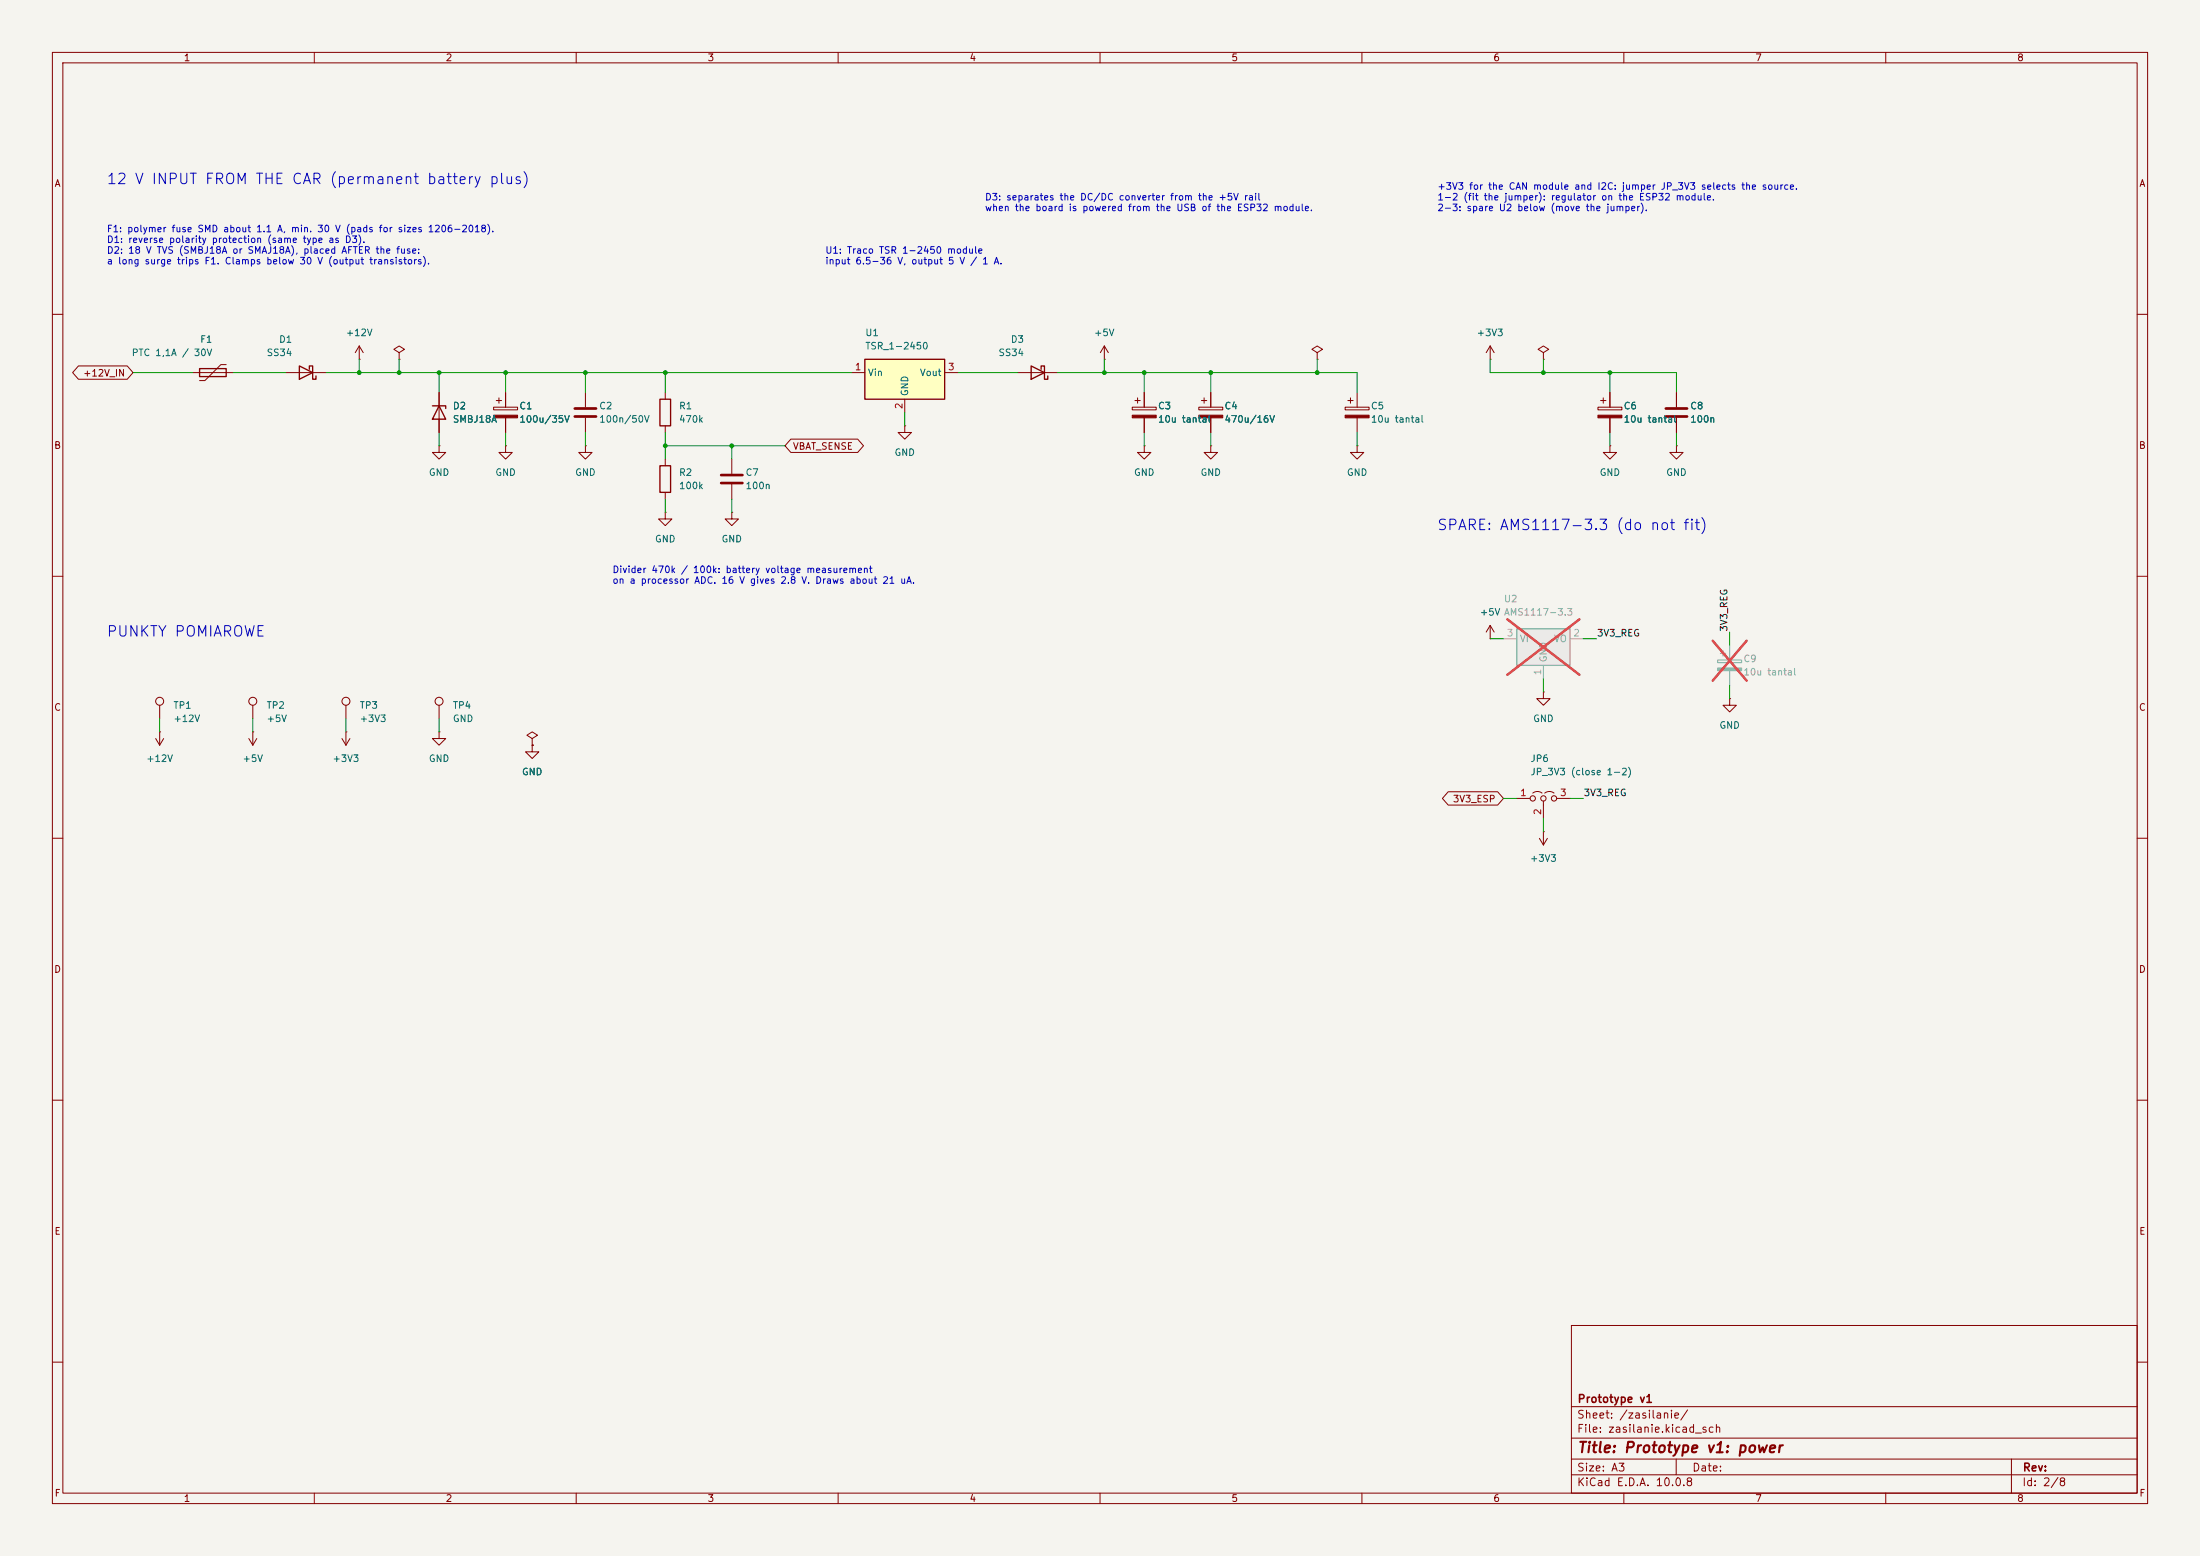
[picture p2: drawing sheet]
<svg xmlns="http://www.w3.org/2000/svg" width="420mm" height="297mm" viewBox="0 0 420 297" stroke-linecap="round" stroke-linejoin="round" font-family="sans-serif">
<path d="M0 0h420v297h-420z" fill="#f5f4ef" stroke="#f5f4ef" stroke-width=".19"/>
<g fill="none" stroke="#840000" stroke-width=".19">
<path d="M10 10h400v277h-400zM12 12h396v273h-396zM60 10v2M110 10v2M160 10v2M210 10v2M260 10v2M310 10v2M360 10v2M10 60h2M36.8 71.1h7.6M43.2 69.6h-1l-3.1 3h-1"/>
<path d="M94.2 77.7h4.6v.5h-4.6zM94.7 76.5h1.1M95.2 75.9v1.1M96.5 74.9v2.8M96.5 79.8v2.8M111.8 74.9v2.8M111.8 79.8v2.8M228.9 77.7h4.5v.5h-4.5zM229.4 76.5h1M229.9 75.9v1.1M231.1 74.9v2.8M231.1 79.8v2.8"/>
<path d="M408 60h2M83.8 85.1v1.3h1.3l-1.3 1.2-1.3-1.2h1.3M83.8 85.1h.1M96.5 85.1v1.3h1.3l-1.3 1.2-1.3-1.2h1.3M96.5 85.1h.1M111.8 85.1v1.3h1.2l-1.2 1.2-1.3-1.2h1.3M111.8 85.1h.1M127 97.8v1.3h1.3l-1.3 1.2-1.3-1.2h1.3M127 97.8h.1M139.7 97.8v1.3h1.3l-1.3 1.2-1.3-1.2h1.3M139.7 97.8h.1M139.7 87.6v2.8"/>
<path d="M139.7 92.5v2.8M320 85.1v1.3h1.3l-1.3 1.2-1.2-1.2h1.2M320 85.1h.1M10 110h2M408 110h2M48.3 134.6v2.6M66 139.7h.1M66 134.6v2.6M66 139.7v2.5M83.8 139.7v1.3h1.3l-1.3 1.2-1.3-1.2h1.3M83.8 139.7h.1M83.8 134.6v2.6"/>
<path d="M10 160h2M65.3 141l.7 1.2M66.8 141l-.8 1.2M101.6 141l1-.7-1-.6-1 .6 1 .7v1.2M101.6 142.2h.1M101.6 142.2v1.3h1.3l-1.3 1.3-1.3-1.3h1.3M408 160h2M10 210h2M408 210h2M300 253h108v32h-108zM10 260h2M300 278.5h108"/>
<path d="M300 274.5h108M300 268.5h108M320 278.5v3M384 278.5v6.5M408 260h2M60 285v2M110 285v2M160 285v2M210 285v2M260 285v2M300 281.5h108M310 285v2"/>
<path d="M360 285v2"/>
<circle cx="48.3" cy="133.9" r=".76"/>
<circle cx="66" cy="133.9" r=".76"/>
<circle cx="83.8" cy="133.9" r=".76"/>
</g>
<path d="M38.1 70.4h5.1v1.5h-5.1z" fill="none" stroke="#840000" stroke-width=".25"/>
<path d="M109.7 78h4.1M109.7 79.5h4.1M137.7 90.7h4M137.7 92.2h4" fill="none" stroke="#840000" stroke-width=".51"/>
<g fill="#840000" stroke="#840000" stroke-width=".19">
<path d="M94.2 79.2h4.6v.6h-4.6z"/>
<path d="M228.9 79.2h4.5v.6h-4.5z"/>
</g>
<path d="M165.1 68.6h15.2v7.6h-15.2z" fill="#ffffc2"/>
<path d="M57.1 69.9l2.6 1.2-2.6 1.3zM59.1 70.5v-.6h.6v2.5h.6v-.6M82.5 77.5h2.6v.5M83.8 77.5l1.3 2.5h-2.6zM126 76.2h2v5.1h-2zM165.1 68.6h15.2v7.6h-15.2zM196.8 69.9l2.6 1.2-2.6 1.3zM198.8 70.5v-.6h.6v2.5h.6v-.6M126 88.9h2v5.1h-2z" fill="none" stroke="#840000" stroke-width=".25"/>
<g fill="none" stroke="#840000" stroke-width=".19">
<path d="M54.6 71.1h7.6M68.6 68.6h.1M68.6 66l-.8 1.3M68.6 66l.7 1.3M68.6 66v2.6M76.2 67.3l1-.6-1-.7-1 .7 1 .6v1.3M76.2 68.6h.1M83.8 74.9v7.7M127 74.9v1.3M162.6 71.1h2.5M172.7 76.2v2.5M180.3 71.1h2.6"/>
<path d="M194.3 71.1h7.6M210.8 68.6h.1M210.8 66l-.7 1.3M210.8 66l.8 1.3M210.8 66v2.6M216.2 77.7h4.5v.5h-4.5zM216.7 76.5h1M217.2 75.9v1.1M218.4 74.9v2.8M218.4 79.8v2.8M251.5 67.3l1-.6-1-.7-1.1 .7 1.1 .6v1.3M251.5 68.6h.1"/>
<path d="M256.8 77.7h4.6v.5h-4.6zM257.3 76.5h1M257.8 75.9v1.1M259.1 74.9v2.8M259.1 79.8v2.8M127 81.3v1.3M127 87.6v1.3M127 94v1.3M172.7 81.3v1.3h1.3l-1.3 1.2-1.3-1.2h1.3M172.7 81.3h.1M218.4 85.1v1.3h1.3l-1.3 1.2-1.2-1.2h1.2M218.4 85.1h.1"/>
<path d="M231.1 85.1v1.3h1.3l-1.3 1.2-1.2-1.2h1.2M231.1 85.1h.1M259.1 85.1v1.3h1.2l-1.2 1.2-1.3-1.2h1.3M259.1 85.1h.1M30.5 139.7h.1M30.5 134.6v2.6M30.5 139.7v2.5M48.3 139.7h.1M48.3 139.7v2.5M29.7 141l.8 1.2M31.2 141l-.7 1.2M47.5 141l.8 1.2"/>
<path d="M49 141l-.7 1.2"/>
<circle cx="30.5" cy="133.9" r=".76"/>
</g>
<g fill="#840000" stroke="#840000" stroke-width=".19">
<path d="M216.2 79.2h4.5v.6h-4.5z"/>
<path d="M256.8 79.2h4.6v.6h-4.6z"/>
</g>
<path d="M289.6 120h10.1v7h-10.1z" fill="#ebeae8"/>
<path d="M289.6 120h10.1v7h-10.1z" fill="none" stroke="#9c9b98" stroke-width=".25"/>
<path d="M287 121.9h2.6M294.6 127v2.5M299.7 121.9h2.6M327.9 126h4.6v.5h-4.6zM328.4 124.7h1M328.9 124.2v1M330.2 123.2v2.8M330.2 128v2.8" fill="none" stroke="#9c9b98" stroke-width=".19"/>
<path d="M287.8 118.2l13.7 10.6M301.5 118.2l-13.7 10.6M327 122.3l6.4 7.6M333.4 122.3l-6.4 7.6" fill="none" stroke="#e12e31" stroke-width=".46"/>
<g fill="none" stroke="#840000" stroke-width=".19">
<path d="M15 69.8h9.3l1.1 1.3-1.1 1.3h-9.3l-1.1-1.3zM83.8 74.9v2.6M96.5 74.9v2.8M96.5 79.8v2.8M218.4 74.9v2.8M218.4 79.8v2.8M231.1 74.9v2.8M231.1 79.8v2.8M284.5 68.6h.1M284.5 66l-.8 1.3M284.5 66l.7 1.3M284.5 66v2.6"/>
<path d="M294.6 67.3l1.1-.6-1.1-.7-1 .7 1 .6v1.3M294.6 68.6h.1M305.1 77.7h4.5v.5h-4.5zM305.6 76.5h1M306.1 75.9v1.1M307.3 74.9v2.8M307.3 79.8v2.8M320 74.9v2.8M320 79.8v2.8M83.8 80v2.6M151 83.8h12.7l1.1 1.3-1.1 1.3h-12.7l-1.1-1.3zM307.3 85.1v1.3h1.3l-1.3 1.2-1.2-1.2h1.2"/>
<path d="M307.3 85.1h.1M284.5 119.4v2.5M284.5 119.4l-.8 1.3M284.5 119.4l.7 1.3M284.5 121.9h.1M294.6 132.1v1.3h1.3l-1.3 1.2-1.2-1.2h1.2M294.6 132.1h.1M330.2 133.4v1.2h1.3l-1.3 1.3-1.3-1.3h1.3M330.2 133.4h.1M101.6 142.2h.1M276.5 151.1h9.4l1.1 1.3-1.1 1.3h-9.4l-1.1-1.3zM289.6 152.4h2.5"/>
<path d="M292.6 151.4a1.44 1.44 0 0 1 1.8 0M294.6 158.8h.1M294.6 152.9v3.3M294.6 158.8v2.5M294.9 151.4a1.44 1.44 0 0 1 1.8 0M297.2 152.4h2.5M293.9 160l.7 1.3M295.4 160l-.8 1.3"/>
<circle cx="292.6" cy="152.4" r=".51"/>
<circle cx="294.6" cy="152.4" r=".51"/>
<circle cx="296.7" cy="152.4" r=".51"/>
</g>
<path d="M305.1 79.2h4.5v.6h-4.5z" fill="#840000" stroke="#840000" stroke-width=".19"/>
<path d="M318 78h4.1M318 79.5h4.1" fill="none" stroke="#840000" stroke-width=".51"/>
<path d="M327.9 127.5h4.6v.5h-4.6z" fill="#9c9b98" stroke="#9c9b98" stroke-width=".19"/>
<g fill="none" stroke="#009600" stroke-width=".19">
<path d="M25.4 71.1h11.4M44.4 71.1h10.2M62.2 71.1h100.4M68.6 68.6v2.5M76.2 68.6v2.5M83.8 71.1v3.8M96.5 71.1v3.8M111.8 71.1v3.8M127 71.1v3.8M172.7 78.7v2.6M182.9 71.1h11.4M201.9 71.1h57.2v3.8"/>
<path d="M210.8 68.6v2.5M218.4 71.1v3.8M231.1 71.1v3.8M251.5 68.6v2.5M284.5 68.6v2.5h35.5v3.8M294.6 68.6v2.5M307.3 71.1v3.8M83.8 82.6v2.5M96.5 82.6v2.5M111.8 82.6v2.5M127 82.6v5M127 95.3v2.5"/>
<path d="M127 85.1h22.9M139.7 85.1v2.5M139.7 95.3v2.5M218.4 82.6v2.5M231.1 82.6v2.5M259.1 82.6v2.5M307.3 82.6v2.5M320 82.6v2.5M30.5 137.2v2.5M48.3 137.2v2.5M66 137.2v2.5M83.8 137.2v2.5"/>
<path d="M284.5 121.9h2.5M294.6 129.5v2.6M302.3 121.9h2.5M330.2 120.7v2.5M330.2 130.8v2.6M287 152.4h2.6M294.6 156.2v2.6M299.7 152.4h2.6"/>
</g>
<g fill="#009600">
<circle cx="96.5" cy="71.1" r=".46"/>
<circle cx="76.2" cy="71.1" r=".46"/>
<circle cx="83.8" cy="71.1" r=".46"/>
<circle cx="68.6" cy="71.1" r=".46"/>
<circle cx="127" cy="71.1" r=".46"/>
<circle cx="127" cy="85.1" r=".46"/>
<circle cx="139.7" cy="85.1" r=".46"/>
<circle cx="111.8" cy="71.1" r=".46"/>
<circle cx="231.1" cy="71.1" r=".46"/>
<circle cx="251.5" cy="71.1" r=".46"/>
<circle cx="210.8" cy="71.1" r=".46"/>
<circle cx="218.4" cy="71.1" r=".46"/>
<circle cx="307.3" cy="71.1" r=".46"/>
<circle cx="294.6" cy="71.1" r=".46"/>
</g>
<g font-size="2" fill="#0000c2">
<text x="20.2" y="35.7">12 V INPUT FROM THE CAR (permanent battery plus)</text>
<text x="274.2" y="101.7">SPARE: AMS1117-3.3 (do not fit)</text>
<text x="20.2" y="122">PUNKTY POMIAROWE</text>
</g>
<text font-size="2" fill="#840000" x="301" y="277.8">Title: Prototype v1: power</text>
<g font-size="1.5" fill="#840000">
<text x="301" y="268.1">Prototype v1</text>
<text x="300.9" y="273.8">File: zasilanie.kicad_sch</text>
<text x="300.9" y="271.1">Sheet: /zasilanie/</text>
<text x="300.9" y="281.2">Size: A3</text>
<text x="322.9" y="281.2">Date:</text>
<text x="386" y="281.2">Rev:</text>
<text x="300.9" y="284">KiCad E.D.A. 10.0.8</text>
<text x="385.9" y="284">Id: 2/8</text>
</g>
<g font-size="1.3" fill="#840000">
<text x="35" y="12">1</text>
<text x="85" y="12">2</text>
<text x="135" y="12">3</text>
<text x="185" y="12">4</text>
<text x="235" y="12">5</text>
<text x="285" y="12">6</text>
<text x="335" y="12">7</text>
<text x="385" y="12">8</text>
<text x="10.3" y="36">A</text>
<text x="408.3" y="36">A</text>
<text x="15.8" y="72.2">+12V_IN</text>
<text x="10.2" y="86">B</text>
<text x="151.3" y="86.1">VBAT_SENSE</text>
<text x="408.2" y="86">B</text>
<text x="10.2" y="136">C</text>
<text x="408.2" y="136">C</text>
<text x="277.3" y="153.5">3V3_ESP</text>
<text x="10.2" y="186">D</text>
<text x="408.2" y="186">D</text>
<text x="10.3" y="236">E</text>
<text x="408.3" y="236">E</text>
<text x="10.3" y="286">F</text>
<text x="35" y="287">1</text>
<text x="85" y="287">2</text>
<text x="135" y="287">3</text>
<text x="185" y="287">4</text>
<text x="235" y="287">5</text>
<text x="285" y="287">6</text>
<text x="335" y="287">7</text>
<text x="385" y="287">8</text>
<text x="408.3" y="286">F</text>
</g>
<g font-size="1.3" fill="#0000c2">
<text x="187.9" y="38.6">D3: separates the DC/DC converter from the +5V rail</text>
<text x="187.9" y="40.6">when the board is powered from the USB of the ESP32 module.</text>
<text x="274.3" y="36.5">+3V3 for the CAN module and I2C: jumper JP_3V3 selects the source.</text>
<text x="274.3" y="38.6">1-2 (fit the jumper): regulator on the ESP32 module.</text>
<text x="274.3" y="40.6">2-3: spare U2 below (move the jumper).</text>
<text x="20.3" y="44.6">F1: polymer fuse SMD about 1.1 A, min. 30 V (pads for sizes 1206-2018).</text>
<text x="20.3" y="46.7">D1: reverse polarity protection (same type as D3).</text>
<text x="20.3" y="48.7">D2: 18 V TVS (SMBJ18A or SMAJ18A), placed AFTER the fuse:</text>
<text x="20.3" y="50.8">a long surge trips F1. Clamps below 30 V (output transistors).</text>
<text x="157.5" y="48.7">U1: Traco TSR 1-2450 module</text>
<text x="157.5" y="50.8">input 6.5-36 V, output 5 V / 1 A.</text>
<text x="116.8" y="109.7">Divider 470k / 100k: battery voltage measurement</text>
<text x="116.8" y="111.7">on a processor ADC. 16 V gives 2.8 V. Draws about 21 uA.</text>
</g>
<g font-size="1.3" fill="#006464">
<text x="38.1" y="65.7">F1</text>
<text x="53.2" y="65.7">D1</text>
<text x="65.9" y="64.5">+12V</text>
<text x="165.1" y="64.5">U1</text>
<text x="192.9" y="65.7">D3</text>
<text x="208.8" y="64.5">+5V</text>
<text x="281.8" y="64.5">+3V3</text>
<text x="25" y="68.3">PTC 1,1A / 30V</text>
<text x="50.8" y="68.3">SS34</text>
<text x="165.1" y="67">TSR_1-2450</text>
<text x="190.5" y="68.3">SS34</text>
<text x="165.6" y="72.1">Vin</text>
<text x="173.7" y="75.7" transform="rotate(-90 173.7 75.7)">GND</text>
<text x="175.5" y="72.1">Vout</text>
<text x="86.3" y="78.4">D2</text>
<text x="86.3" y="81">SMBJ18A</text>
<text x="99" y="78.4">C1</text>
<text x="99" y="81">100u/35V</text>
<text x="114.3" y="78.4">C2</text>
<text x="114.3" y="81">100n/50V</text>
<text x="129.5" y="78.4">R1</text>
<text x="129.5" y="81">470k</text>
<text x="221" y="78.4">C3</text>
<text x="221" y="81">10u tantal</text>
<text x="233.7" y="78.4">C4</text>
<text x="233.7" y="81">470u/16V</text>
<text x="261.6" y="78.4">C5</text>
<text x="261.6" y="81">10u tantal</text>
<text x="309.9" y="78.4">C6</text>
<text x="309.9" y="81">10u tantal</text>
<text x="322.6" y="78.4">C8</text>
<text x="322.6" y="81">100n</text>
<text x="170.7" y="87.3">GND</text>
<text x="81.8" y="91.1">GND</text>
<text x="94.5" y="91.1">GND</text>
<text x="109.7" y="91.1">GND</text>
<text x="129.5" y="91.1">R2</text>
<text x="129.5" y="93.7">100k</text>
<text x="142.2" y="91.1">C7</text>
<text x="142.2" y="93.7">100n</text>
<text x="216.4" y="91.1">GND</text>
<text x="229.1" y="91.1">GND</text>
<text x="257" y="91.1">GND</text>
<text x="305.3" y="91.1">GND</text>
<text x="318" y="91.1">GND</text>
<text x="124.9" y="103.8">GND</text>
<text x="137.6" y="103.8">GND</text>
<text x="282.4" y="117.8">+5V AMS1117-3.3</text>
<text x="33" y="135.6">TP1</text>
<text x="50.8" y="135.6">TP2</text>
<text x="68.6" y="135.6">TP3</text>
<text x="86.3" y="135.6">TP4</text>
<text x="33" y="138.1">+12V</text>
<text x="50.8" y="138.1">+5V</text>
<text x="68.6" y="138.1">+3V3</text>
<text x="86.3" y="138.1">GND</text>
<text x="292.6" y="138.1">GND</text>
<text x="328.1" y="139.4">GND</text>
<text x="27.8" y="145.7">+12V</text>
<text x="46.2" y="145.7">+5V</text>
<text x="63.4" y="145.7">+3V3</text>
<text x="81.8" y="145.7">GND</text>
<text x="99.5" y="148.3">GND</text>
<text x="292.1" y="145.7">JP6</text>
<text x="292.1" y="148.3">JP_3V3 (close 1-2)</text>
<text x="292" y="164.8">+3V3</text>
</g>
<g font-size="1.3" fill="#a90000">
<text x="163.1" y="71">1</text>
<text x="180.9" y="71">3</text>
<text x="172.6" y="78.2" transform="rotate(-90 172.6 78.2)">2</text>
<text x="290.1" y="152.3">1</text>
<text x="294.5" y="155.7" transform="rotate(-90 294.5 155.7)">2</text>
<text x="297.7" y="152.3">3</text>
</g>
<g font-size="1.3" fill="#939391">
<text x="287" y="115.3">U2</text>
<text x="290" y="122.9">VI</text>
<text x="296.6" y="122.9">VO</text>
<text x="295.6" y="126.5" transform="rotate(-90 295.6 126.5)">GND</text>
<text x="332.7" y="126.7">C9</text>
<text x="332.7" y="129.2">10u tantal</text>
</g>
<g font-size="1.3" fill="#a5a4a2">
<text x="287.6" y="121.8">3</text>
<text x="300.3" y="121.8">2</text>
<text x="294.5" y="129" transform="rotate(-90 294.5 129)">1</text>
</g>
<g font-size="1.3" fill="#0f0f0f">
<text x="304.8" y="121.8">3V3_REG</text>
<text x="330.1" y="120.7" transform="rotate(-90 330.1 120.7)">3V3_REG</text>
<text x="302.2" y="152.3">3V3_REG</text>
</g>
</svg>
